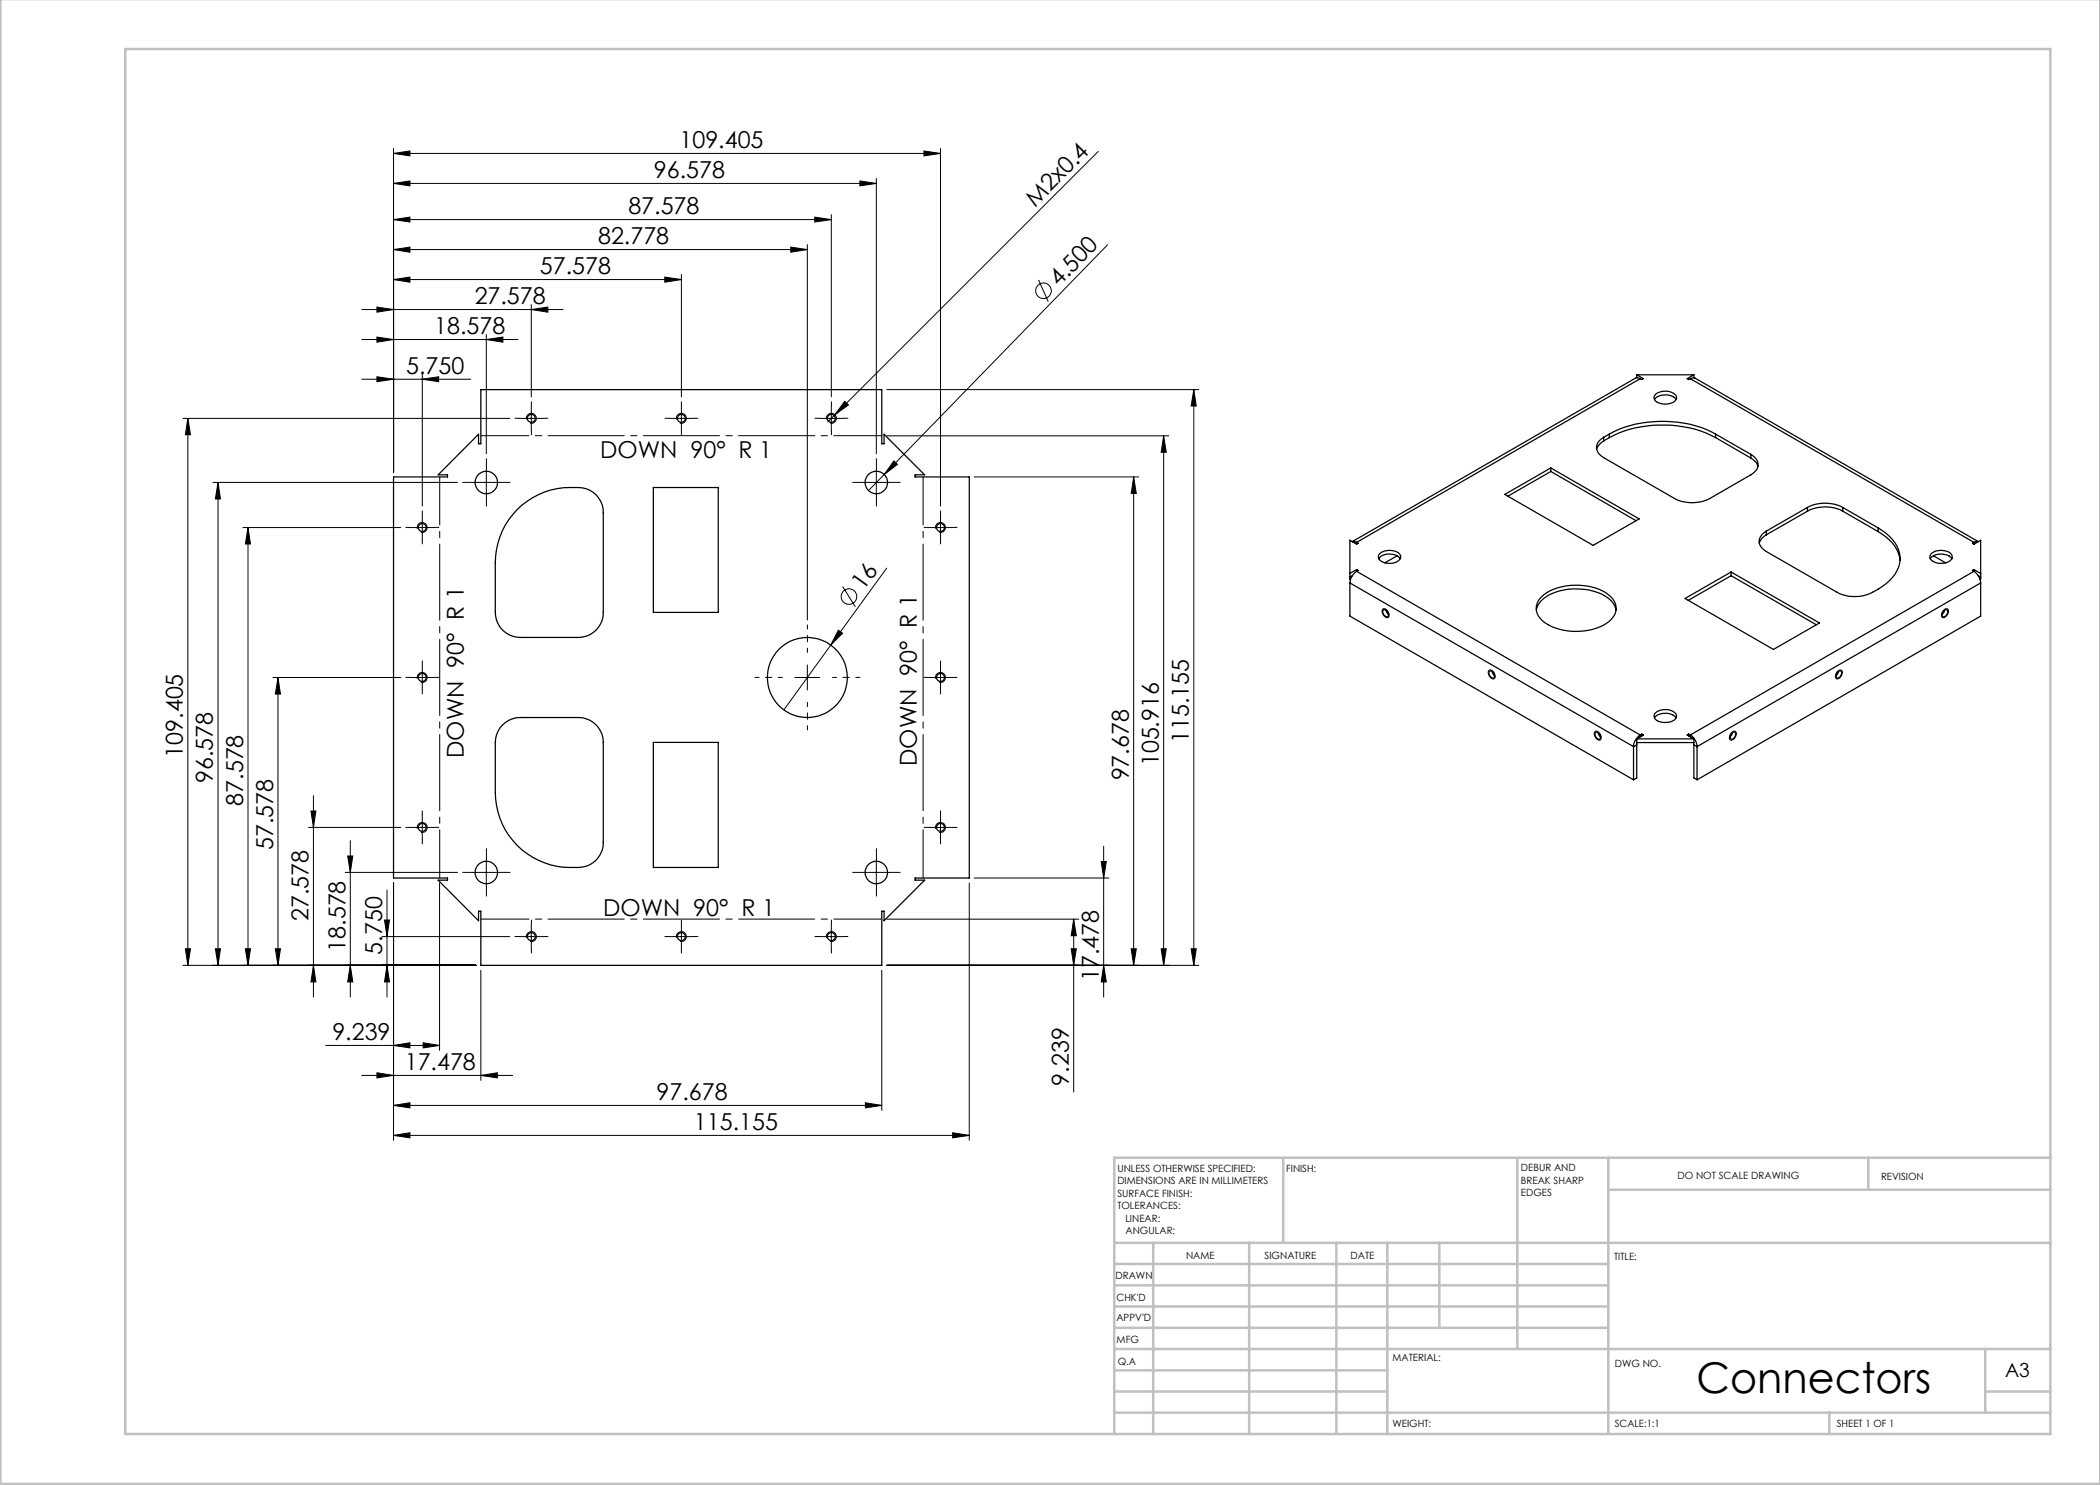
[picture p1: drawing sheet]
<svg xmlns="http://www.w3.org/2000/svg" width="420mm" height="297mm" viewBox="0 0 420 297" stroke-linecap="round" stroke-linejoin="round" font-family="sans-serif">
<g fill="none" stroke="#000" stroke-width=".2">
<path d="M78.7 36.7l3.3-.5v1zM78.7 30.7l3.3-.5v1zM78.7 29.7v64.7M78.7 36.7h96.6M78.7 30.7h109.4M172 36.2l3.3 .5-3.3 .5zM175.3 35.7v55M184.8 30.2l3.3 .5-3.3 .5zM188.1 29.7v71.5M219.6 30.3l-54 54.1M78.7 55.9l3.3-.5v1zM78.7 43.9l3.3-.5v1z"/>
<path d="M78.7 49.9l3.3-.5v1zM78.7 55.9h57.6M78.7 43.9h87.6M78.7 49.9h82.8M133 55.4l3.3 .5-3.3 .5zM136.3 54.9v24.5M158.2 49.4l3.3 .5-3.3 .5zM161.5 48.9v75.1M162.9 43.4l3.4 .5-3.4 .5zM166.3 42.9v36.5M207.7 56l2 4.4M221.5 49l-44.7 45.9"/>
<path d="M72.4 75.8h21.8M72.4 67.9h31.2M72.4 61.9h40.2M75.4 75.3l3.3 .5-3.3 .5zM75.4 67.4l3.3 .5-3.3 .5zM75.4 61.4l3.3 .5-3.3 .5zM84.5 75.8l3.2-.5v1zM84.5 74.9v26.3M97.3 67.9l3.3-.5v1zM97.3 66.9v23.8M106.3 61.9l3.3-.5v1zM106.3 60.9v18.5"/>
<path d="M177.4 77.9h62.3M238.8 77.9v115.2M238.8 77.9l.5 3.3h-1.1zM36.6 83.7h65.4M37.6 83.7l.5 3.3h-1zM37.6 83.7v109.4M42.6 96.5h48.9M43.6 96.5v96.6M43.6 96.5l.5 3.3h-1zM94.8 96.5h5M97.3 94v5M103.8 83.7h5"/>
<path d="M105.3 83.9a.99 .99 0 0 1 .9-1.2 .99 .99 0 0 1 1 1.1 .99 .99 0 0 1-1.2 .8M106.3 81.2v5M133.8 83.7h5M135.3 83.9a1 1 0 0 1 .9-1.2 1 1 0 0 1 1.1 1 1 1 0 0 1-1.3 .9M136.3 81.2v5M163.8 83.7h5M165.3 83.9a.99 .99 0 0 1 .9-1.2 .99 .99 0 0 1 1.1 1.1 .99 .99 0 0 1-1.3 .8M166.3 81.2v5M168.9 80.3l.8 .7-2.7 2zM172.8 96.5h5M175.3 94v5M176.8 94.9l-3.1 3.2"/>
<path d="M177.4 87.2h56.4M178.8 92.2l.7 .7-2.7 2zM194.8 95.4h33M226.7 95.4v97.7M226.7 95.4l.6 3.3h-1.1zM232.7 87.2v105.9M232.7 87.2l.6 3.2h-1.1zM48.6 105.5h31.6M49.6 105.5v87.6M49.6 105.5l.5 3.3h-1zM82 105.5h4.9M83.5 105.8a1 1 0 0 1 .8-1.3 1 1 0 0 1 1.1 1.1 1 1 0 0 1-1.2 .9"/>
<path d="M84.5 103v5M168.5 117.3l2.6 4.1M177.3 113.6l-11.1 15.4M185.6 105.5h5M187.1 105.8a1 1 0 0 1 .9-1.3 1 1 0 0 1 1.1 1.1 1 1 0 0 1-1.3 .9M188.1 103v5M54.6 135.5h25.6M55.6 135.5v57.6M55.6 135.5l.5 3.3h-1zM82 135.5h4.9M83.5 135.7a1 1 0 0 1 .8-1.2 1 1 0 0 1 1.1 1.1 1 1 0 0 1-1.2 .9M84.5 133v5"/>
<path d="M159 135.5h5M161.5 133v5M166.2 129l-9.4 13M167.7 126l.8 .6-2.3 2.4zM185.6 135.5h5M187.1 135.7a1 1 0 0 1 .9-1.2 1 1 0 0 1 1.1 1.1 1 1 0 0 1-1.3 .9M188.1 133v5M276.6 121.7a1.17 1.17 0 0 1 1 1.8 1.17 1.17 0 0 1-1-1.8zM297.7 134.1a.96 .96 0 0 1 1.3 .9 .53 .53 0 0 1-.2 .8 .53 .53 0 0 1-.7-.3l-.5-.9zM367.5 134.3a.57 .57 0 0 1 .8-.2 .57 .57 0 0 1 .1 .9l-.3 .5a.54 .54 0 0 1-.8 .3 .54 .54 0 0 1-.2-.9zM388.7 122.1a.56 .56 0 0 1 .8-.3 .56 .56 0 0 1 .1 .8l-.3 .6a.56 .56 0 0 1-.8 .3 .56 .56 0 0 1-.2-.8zM62.7 159.1v40.3"/>
<path d="M318.9 146.4a1 1 0 0 1 1.4 1v.1a.5 .5 0 0 1-.5 .6 .5 .5 0 0 1-.5-.4l-.5-.8zM346.4 146.5a.53 .53 0 0 1 .7-.2 .53 .53 0 0 1 .1 .8l-.3 .6a.54 .54 0 0 1-.8 .3 .54 .54 0 0 1-.2-.8zM61.7 165.5h18.5M62.2 162.2h1l-.5 3.3zM69 174.5h22.5M69.5 171.2h1.1l-.5 3.3zM70.1 168.1v31.3M77.4 178v21.4M78.7 176.6v51.5M82 165.5h4.9M83.5 165.8a1.01 1.01 0 0 1 .9-1.3 1.01 1.01 0 0 1 1.1 1.1 1.01 1.01 0 0 1-1.3 .9M84.5 163v5"/>
<path d="M87.9 176.6v33.5M94.8 174.5h5M97.3 172v5M172.8 174.5h5M175.3 172v5M185.6 165.5h5M187.1 165.8a1.01 1.01 0 0 1 .9-1.3 1.01 1.01 0 0 1 1.1 1.1 1.01 1.01 0 0 1-1.3 .9M188.1 163v5M193.9 176.6v51.5M194.8 175.6h27M220.2 172.3h1.1l-.6 3.3zM220.7 169.3v30.1"/>
<path d="M36.6 193.1h58.6M37.1 189.8h1l-.5 3.3zM43.1 189.8h1l-.5 3.3zM49.1 189.8h1l-.5 3.3zM55.1 189.8h1l-.5 3.3zM62.7 193.1l.5 3.3h-1zM70.1 193.1l.5 3.3h-1.1zM76.4 187.3h25.6M76.9 184h1l-.5 3.3zM77.4 193.1l.5 3.3h-1zM96.2 194.1v22M103.8 187.3h5"/>
<path d="M105.3 187.6a.99 .99 0 0 1 .9-1.3 .99 .99 0 0 1 1 1.1 .99 .99 0 0 1-1.2 .9M106.3 184.8v5M133.8 187.3h5M135.3 187.6a1 1 0 0 1 .9-1.3 1 1 0 0 1 1.1 1.1 1 1 0 0 1-1.3 .9M136.3 184.8v5M163.8 187.3h5M165.3 187.6a.99 .99 0 0 1 .9-1.3 .99 .99 0 0 1 1.1 1.1 .99 .99 0 0 1-1.3 .9M166.3 184.8v5M176.4 194.1v28M177.4 193.1h62.3M177.4 183.8h38.4M214.2 189.8h1.1l-.6 3.3z"/>
<path d="M214.7 183.8v34.6M214.7 183.8l.6 3.3h-1.1zM220.7 193.1l.6 3.3h-1.1zM226.2 189.8h1.1l-.6 3.3zM232.2 189.8h1.1l-.6 3.3zM238.2 189.8h1.1l-.5 3.3zM65.2 209.1h22.7M72.4 215.1h30.1M75.4 214.6l3.3 .5-3.3 .5zM78.7 209.1l3.3-.5v1zM84.6 208.6l3.3 .5-3.3 .5zM96.2 215.1l3.3-.5v1z"/>
<path d="M78.7 221.1l3.3-.5v1zM78.7 227.1l3.3-.5v1zM78.7 221.1h97.7M78.7 227.1h115.2M173.1 220.6l3.3 .5-3.3 .5zM190.5 226.6l3.4 .5-3.4 .5z"/>
<circle cx="208.7" cy="58.2" r="1.56"/>
<circle cx="169.8" cy="119.3" r="1.56"/>
</g>
<path d="M87.9 95.4v80.2M176.4 87.1h-80.2M184.6 175.6v-80.2M96.2 183.8h80.2" fill="none" stroke="#000" stroke-width=".2" stroke-dasharray="15.2 1.3 1.3 1.3" stroke-dashoffset="5.6"/>
<g fill="none" stroke="#c0c0c0" stroke-width=".5">
<path d="M.1 -.1v296.9h419.9M25 9.8h385.1v277h-385.1zM256.6 231.6v17M303.5 231.6v38.2M321.7 231.6v55.2M321.7 237.9h88.4M373.7 231.6v6.3M410.1 231.6h-187.3v55.2M222.8 248.6h187.3M222.8 257.1h98.9M222.8 252.8h98.9M230.6 248.6v38.2"/>
<path d="M249.8 248.6v38.2M267.3 248.6v38.2M277.5 248.6v38.2M287.9 248.6v17M222.8 265.6h98.9M222.8 261.3h98.9M222.8 278.3h54.7M222.8 274.1h54.7M222.8 269.8h187.3M397.1 278.3h13M397.1 269.8v12.7M222.8 282.5h187.3"/>
<path d="M365.9 282.5v4.3"/>
</g>
<path d="M156.5 135.5h-5.5M161.5 130.5v-5.5M166.5 135.5h5.5M161.5 140.5v5.5" fill="none" stroke="#000" stroke-width=".2" stroke-dasharray="15.2 1.3 1.3 1.3" stroke-dashoffset="14.4"/>
<g fill="none" stroke="#000" stroke-width=".2" stroke-dasharray="15.2 1.3 1.3 1.3">
<path d="M94.8 96.5h-2.3M97.3 94v-2.3M97.3 99v2.2M99.8 96.5h2.2M103.8 83.7h-.8M106.3 81.2v-.8M106.3 86.2v.8M108.8 83.7h.8M133.8 83.7h-.8M136.3 81.2v-.8M136.3 86.2v.8M138.8 83.7h.8"/>
<path d="M163.8 83.7h-.8M166.3 81.2v-.8M166.3 86.2v.8M168.8 83.7h.8M172.8 96.5h-2.3M175.3 94v-2.3M175.3 99v2.2M177.8 96.5h2.2M82 105.5h-.8M84.5 103v-.8M84.5 108v.8M87 105.5h.8"/>
<path d="M185.6 105.5h-.8M188.1 103v-.8M188.1 108v.8M190.6 105.5h.8M82 135.5h-.8M84.5 133v-.8M84.5 138v.8M87 135.5h.8M185.6 135.5h-.8M188.1 133v-.8M188.1 138v.8M190.6 135.5h.8"/>
<path d="M82 165.5h-.8M84.5 163v-.8M84.5 168v.8M87 165.5h.8M94.8 174.5h-2.3M97.3 172v-2.3M97.3 177v2.2M99.8 174.5h2.2M172.8 174.5h-2.3M175.3 172v-2.3M175.3 177v2.2M177.8 174.5h2.2"/>
<path d="M185.6 165.5h-.8M188.1 163v-.8M188.1 168v.8M190.6 165.5h.8M103.8 187.3h-.8M106.3 184.8v-.8M106.3 189.8v.8M108.8 187.3h.8M133.8 187.3h-.8M136.3 184.8v-.8M136.3 189.8v.8M138.8 187.3h.8"/>
<path d="M163.8 187.3h-.8M166.3 184.8v-.8M166.3 189.8v.8M168.8 187.3h.8"/>
</g>
<g fill="#000">
<path d="M168.9 80.3l.8 .7-2.7 2zM178.8 92.2l.7 .7-2.7 2zM167.7 126l.8 .6-2.3 2.4z"/>
<path d="M214.2 189.8h1.1l-.6 3.3zM214.7 183.8l.6 3.3h-1.1zM220.7 193.1l.6 3.3h-1.1zM220.2 172.3h1.1l-.6 3.3zM226.2 189.8h1.1l-.6 3.3zM226.7 95.4l.6 3.3h-1.1zM232.2 189.8h1.1l-.6 3.3zM232.7 87.2l.6 3.2h-1.1zM238.2 189.8h1.1l-.5 3.3zM238.8 77.9l.5 3.3h-1.1zM77.4 193.1l.5 3.3h-1zM76.9 184h1l-.5 3.3zM70.1 193.1l.5 3.3h-1.1zM69.5 171.2h1.1l-.5 3.3zM62.7 193.1l.5 3.3h-1zM62.2 162.2h1l-.5 3.3zM55.1 189.8h1l-.5 3.3zM55.6 135.5l.5 3.3h-1zM49.1 189.8h1l-.5 3.3zM49.6 105.5l.5 3.3h-1zM43.1 189.8h1l-.5 3.3zM43.6 96.5l.5 3.3h-1zM37.1 189.8h1l-.5 3.3zM37.6 83.7l.5 3.3h-1z"/>
<path d="M78.7 209.1l3.3-.5v1zM84.6 208.6l3.3 .5-3.3 .5zM75.4 214.6l3.3 .5-3.3 .5zM96.2 215.1l3.3-.5v1zM78.7 221.1l3.3-.5v1zM173.1 220.6l3.3 .5-3.3 .5zM78.7 227.1l3.3-.5v1zM190.5 226.6l3.4 .5-3.4 .5zM75.4 75.3l3.3 .5-3.3 .5zM84.5 75.8l3.2-.5v1zM75.4 67.4l3.3 .5-3.3 .5zM97.3 67.9l3.3-.5v1zM75.4 61.4l3.3 .5-3.3 .5zM106.3 61.9l3.3-.5v1zM78.7 55.9l3.3-.5v1zM133 55.4l3.3 .5-3.3 .5zM78.7 43.9l3.3-.5v1zM162.9 43.4l3.4 .5-3.4 .5zM78.7 36.7l3.3-.5v1zM172 36.2l3.3 .5-3.3 .5zM78.7 30.7l3.3-.5v1zM184.8 30.2l3.3 .5-3.3 .5zM78.7 49.9l3.3-.5v1zM158.2 49.4l3.3 .5-3.3 .5z"/>
</g>
<g fill="none" stroke="#000" stroke-width=".25">
<path d="M96.2 77.9h80.2v10.9h.4v-1.9l8.1 8.1h-1.9v.4h10.9v80.2h-10.9v.4h1.9l-8.1 8.1v-1.9h-.4v10.9h-80.2v-10.9h-.5v1.9l-8.1-8.1h1.9v-.4h-10.8v-80.2h10.8v-.4h-1.9l8.1-8.1v1.9h.5zM327.3 75l1.4 .7-.3 .2-.4-.2M327.3 75h11.5M327.3 75v.6M328 75.7l-.5-.1h-.4l-56.6 32.7 .8 .2M328 75.7l-56.7 32.8M330.9 79.9a3 3 0 0 1 4-.4l.3 .4M331.3 78.7a3.2 3.2 0 0 1 3.9 .4 1.13 1.13 0 0 1-1.1 1.6 3 3 0 0 1-3.2-.7 .92 .92 0 0 1 .4-1.3zM338.1 75.7l.5-.1h.4l56.7 32.7M338.1 75.7l56.7 32.8M338.8 75l-1.4 .7 .3 .2 .4-.2M338.8 75v.6"/>
<path d="M130.7 97.5h13v25h-13zM301 98.9l9.2-5.3 17.6 10.2-9.2 5.3zM310.2 94.3l17 9.8M310.2 93.6v.7M310.2 94.3l-8.6 4.9M320.7 87.5a2.1 2.1 0 0 0-.8 3.4l.8 .6 14.2 8.2a7.8 7.8 0 0 0 7.1 0l8.2-4.7a2.09 2.09 0 0 0 .8-3.5l-.8-.6M320.7 88.2a2.92 2.92 0 0 0-1.4 1.6M320.7 87.5v.7M321.9 86.8a23.4 23.4 0 0 1 21.2 0M321.9 87.5a23.7 23.7 0 0 1 21.2 0M321.9 86.8l-1.2 .7M321.9 86.8v.7"/>
<path d="M321.9 87.5l-1.2 .7M343.1 86.8l7.1 4.1M343.1 87.5l7.1 4.1M343.1 86.8v.7M350.2 91.6a2.85 2.85 0 0 1 1.4 1.7M350.2 90.9v.7M103.5 101.9a15.3 15.3 0 0 1 13.7-4.1 5 5 0 0 1 3.4 4.7v20a4.9 4.9 0 0 1-4.9 5h-11.6a5 5 0 0 1-5-5v-10a15.2 15.2 0 0 1 4.4-10.6zM270 116.6v6.6l56.7 32.8M270 116.6l56.7 32.7M270.5 115.1l-.5 .3M271.3 114.3a3 3 0 0 0-1.3 2.3M271.3 108.8l-1.3-.7v7.7l.1 .1"/>
<path d="M271.3 114.3l56.7 32.7M271.3 113.9l.3 .2-.3 .2M271.3 113.9l-1.3 .8M271.3 108.5l.3 .2-.3 .1M271.3 108.5v.3M271.3 113.9v.4M275.7 111.8a2.94 2.94 0 0 1 4.4 0M275.9 110.8a3.1 3.1 0 0 1 4.1 .1 1.02 1.02 0 0 1-.7 1.5 2.82 2.82 0 0 1-3.6-.8v-.3zM279.4 111.2l-2.4 1.4M308.4 119.3a11.7 11.7 0 0 1 11.5-1.4 4.8 4.8 0 0 1 3.3 3.5 4 4 0 0 1-2.5 3.6 12 12 0 0 1-12.2-.9 3.1 3.1 0 0 1-.1-4.8zM337 119.7l9.2-5.3 17.7 10.2-9.2 5.3zM346.2 114.4v.7"/>
<path d="M346.2 115.1l17.1 9.9M346.2 115.1l-8.6 5M353.3 107a2.85 2.85 0 0 0-1.4 1.7M353.3 106.2v.8M361.5 101.5a7.7 7.7 0 0 1 7 0M361.5 102.2a7.7 7.7 0 0 1 7 0M361.5 101.5l-8.2 4.7M361.5 101.5v.7M361.5 102.2l-8.2 4.8M368.5 101.5l7.1 4.1M368.5 101.5v.7M368.5 102.2l7.1 4.1"/>
<path d="M375.6 105.6a8 8 0 0 1 4.4 5.7 6.9 6.9 0 0 1-3.6 6 8.1 8.1 0 0 1-9 1.2l-14.1-8.2a2.09 2.09 0 0 1-.9-3.4l.9-.7M375.6 106.3a7.8 7.8 0 0 1 4.4 5.8M375.6 105.6v.7M386 111.8a2.94 2.94 0 0 1 4.4 0M386.2 110.8a3.1 3.1 0 0 1 4.1 .1 1.02 1.02 0 0 1-.7 1.5 2.88 2.88 0 0 1-3.6-.8zM386.7 111.2l2.4 1.4M394.8 114.3a3 3 0 0 1 1.3 2.3M394.8 108.8l1.3-.7v7.7l-.1 .1M394.8 113.9l1.3 .8M394.8 113.9l-.3 .2 .3 .2M394.8 114.3l-56.7 32.7M394.8 108.5l-.3 .2 .3 .1"/>
<path d="M394.8 108.5v.3M394.8 113.9v.4M395.6 108.3l-.8 .2M395.6 115.1l.5 .3M396.1 116.6v6.6l-56.7 32.8M396.1 116.6l-56.7 32.7M276.7 122a.89 .89 0 0 1 .8 .4 .89 .89 0 0 1 .1 .9 .91 .91 0 0 1-.9-1.3zM277.2 122l.5 .9M297.9 134.2a.89 .89 0 0 1 .9 .4 .89 .89 0 0 1 0 1 .91 .91 0 0 1-.9-1.4zM298.4 134.3l.5 .8M307.3 122a5 5 0 0 1 3.8-3.6 12.5 12.5 0 0 1 10.4 1.1 3.8 3.8 0 0 1 1.7 2.5M367.7 134.3l.2-.1a.34 .34 0 0 1 .4 .3l-.2 .8a.47 .47 0 0 1-.9 .1v-.4z"/>
<path d="M367.7 134.3l-.5 .8M388.7 122.2l.2-.1a.37 .37 0 0 1 .4-.2 .37 .37 0 0 1 .3 .4 .79 .79 0 0 1-.3 .8 .79 .79 0 0 1-.9 .1v-.5zM388.9 122l-.5 .9M100.5 145a5 5 0 0 1 3.6-1.5h11.6a4.9 4.9 0 0 1 4.9 5v20a4.9 4.9 0 0 1-4.9 5 15.1 15.1 0 0 1-16.6-15v-10a5 5 0 0 1 1.4-3.5zM130.7 148.5h13v25h-13zM319.1 146.5a.89 .89 0 0 1 .9 .4 .89 .89 0 0 1 0 .9 .91 .91 0 0 1-.9-1.3zM319.6 146.5l.5 .9M326.7 149.3v6.7M327.3 147.8v.7h11.5v-.7M327.3 147.8h11.5M327.3 149v6.6l-.6 .4M327.3 149l-.6 .3"/>
<path d="M327.4 148.5l-.1 .5M328 147a3 3 0 0 0-1.3 2.3M328 147v.4M328.4 146.8l.3 .2-1.4 .8M328.4 146.8l-.4 .2M328.4 146.8v.4M330.9 143.6a3 3 0 0 1 4-.4l.3 .4M331 142.6a2.91 2.91 0 0 1 4.3 .4 1.68 1.68 0 0 1-2.1 1.5 1.95 1.95 0 0 1-2.4-1.3zM337.7 146.8l.4 .2M337.7 146.8l-.3 .2 1.4 .8M337.7 146.8v.4M338.1 147a3 3 0 0 1 1.3 2.3"/>
<path d="M338.1 147v.4M338.7 148.5l.1 .5M338.8 149v6.6l.6 .4M338.8 149l.6 .3M339.4 149.3v6.7M346.3 146.7l.6-.3a.85 .85 0 0 1 .1 .9 .85 .85 0 0 1-.9 .5l-.1-.3zM346.5 146.5l-.5 .9"/>
<circle cx="97.3" cy="96.5" r="2.25"/>
<circle cx="106.3" cy="83.7" r=".79"/>
<circle cx="136.3" cy="83.7" r=".8"/>
<circle cx="166.3" cy="83.7" r=".81"/>
<circle cx="175.3" cy="96.5" r="2.25"/>
<circle cx="84.4" cy="105.5" r=".79"/>
<circle cx="188.1" cy="105.5" r=".8"/>
<circle cx="84.4" cy="135.5" r=".79"/>
<circle cx="161.5" cy="135.5" r="8"/>
<circle cx="188.1" cy="135.5" r=".81"/>
<circle cx="84.4" cy="165.5" r=".79"/>
<circle cx="97.3" cy="174.5" r="2.25"/>
<circle cx="175.3" cy="174.5" r="2.25"/>
<circle cx="188.1" cy="165.5" r=".79"/>
<circle cx="106.3" cy="187.3" r=".8"/>
<circle cx="136.3" cy="187.3" r=".79"/>
<circle cx="166.3" cy="187.3" r=".81"/>
</g>
<text font-size="8.5" x="339.3" y="278.5">Connectors</text>
<g font-size="4.7">
<text x="135.9" y="29.7">109.405</text>
<text x="130.8" y="35.7">96.578</text>
<text x="207" y="41.5" transform="rotate(-45 207 41.5)">M2x0.4</text>
<text x="125.7" y="42.9">87.578</text>
<text x="119.6" y="48.9">82.778</text>
<text x="108" y="54.9">57.578</text>
<text x="211.7" y="57.5" transform="rotate(-46 211.7 57.5)">4.500</text>
<text x="94.9" y="60.9">27.578</text>
<text x="86.8" y="66.9">18.578</text>
<text x="81.2" y="74.8">5.750</text>
<text x="120.1" y="91.6">DOWN 90° R 1</text>
<text x="172.7" y="118.2" transform="rotate(-54 172.7 118.2)">16</text>
<text x="237.8" y="148.7" transform="rotate(-90 237.8 148.7)">115.155</text>
<text x="36.6" y="151.5" transform="rotate(-90 36.6 151.5)">109.405</text>
<text x="92.8" y="151.6" transform="rotate(-90 92.8 151.6)">DOWN 90° R 1</text>
<text x="183.3" y="153.2" transform="rotate(-90 183.3 153.2)">DOWN 90° R 1</text>
<text x="231.8" y="153.3" transform="rotate(-90 231.8 153.3)">105.916</text>
<text x="42.6" y="156.6" transform="rotate(-90 42.6 156.6)">96.578</text>
<text x="48.6" y="161.1" transform="rotate(-90 48.6 161.1)">87.578</text>
<text x="225.8" y="156.1" transform="rotate(-90 225.8 156.1)">97.678</text>
<text x="54.6" y="170" transform="rotate(-90 54.6 170)">57.578</text>
<text x="61.7" y="184.2" transform="rotate(-90 61.7 184.2)">27.578</text>
<text x="120.6" y="183.2">DOWN 90° R 1</text>
<text x="69.1" y="190.3" transform="rotate(-90 69.1 190.3)">18.578</text>
<text x="76.4" y="190.9" transform="rotate(-90 76.4 190.9)">5.750</text>
<text x="219.7" y="196.2" transform="rotate(-90 219.7 196.2)">17.478</text>
<text x="66.5" y="208">9.239</text>
<text x="81" y="214">17.478</text>
<text x="131.3" y="220">97.678</text>
<text x="213.7" y="217.1" transform="rotate(-90 213.7 217.1)">9.239</text>
<text x="138.8" y="226">115.155</text>
</g>
<text font-size="3.9" x="401" y="275.4">A3</text>
<g font-size="2">
<text x="223.5" y="234.4">UNLESS OTHERWISE SPECIFIED:</text>
<text x="223.5" y="236.9">DIMENSIONS ARE IN MILLIMETERS</text>
<text x="223.5" y="239.4">SURFACE FINISH:</text>
<text x="257.2" y="234.4">FINISH:</text>
<text x="304.2" y="234.3">DEBUR AND</text>
<text x="304.2" y="236.8">BREAK SHARP</text>
<text x="304.2" y="239.3">EDGES</text>
<text x="335.5" y="235.8">DO NOT SCALE DRAWING</text>
<text x="376.2" y="236">REVISION</text>
<text x="223.5" y="241.9">TOLERANCES:</text>
<text x="225.1" y="244.4">LINEAR:</text>
<text x="225.1" y="246.9">ANGULAR:</text>
<text x="237.2" y="251.8">NAME</text>
<text x="252.9" y="251.7">SIGNATURE</text>
<text x="270.1" y="251.7">DATE</text>
<text x="223.1" y="255.9">DRAWN</text>
<text x="322.8" y="252">TITLE:</text>
<text x="223.3" y="260.1">CHK'D</text>
<text x="223.3" y="264.2">APPV'D</text>
<text x="223.3" y="268.6">MFG</text>
<text x="223.5" y="272.9">Q.A</text>
<text x="278.5" y="272.3">MATERIAL:</text>
<text x="323" y="273.4">DWG NO.</text>
<text x="278.5" y="285.3">WEIGHT:</text>
<text x="323" y="285.4">SCALE:1:1</text>
<text x="367.4" y="285.4">SHEET 1 OF 1</text>
</g>
</svg>
